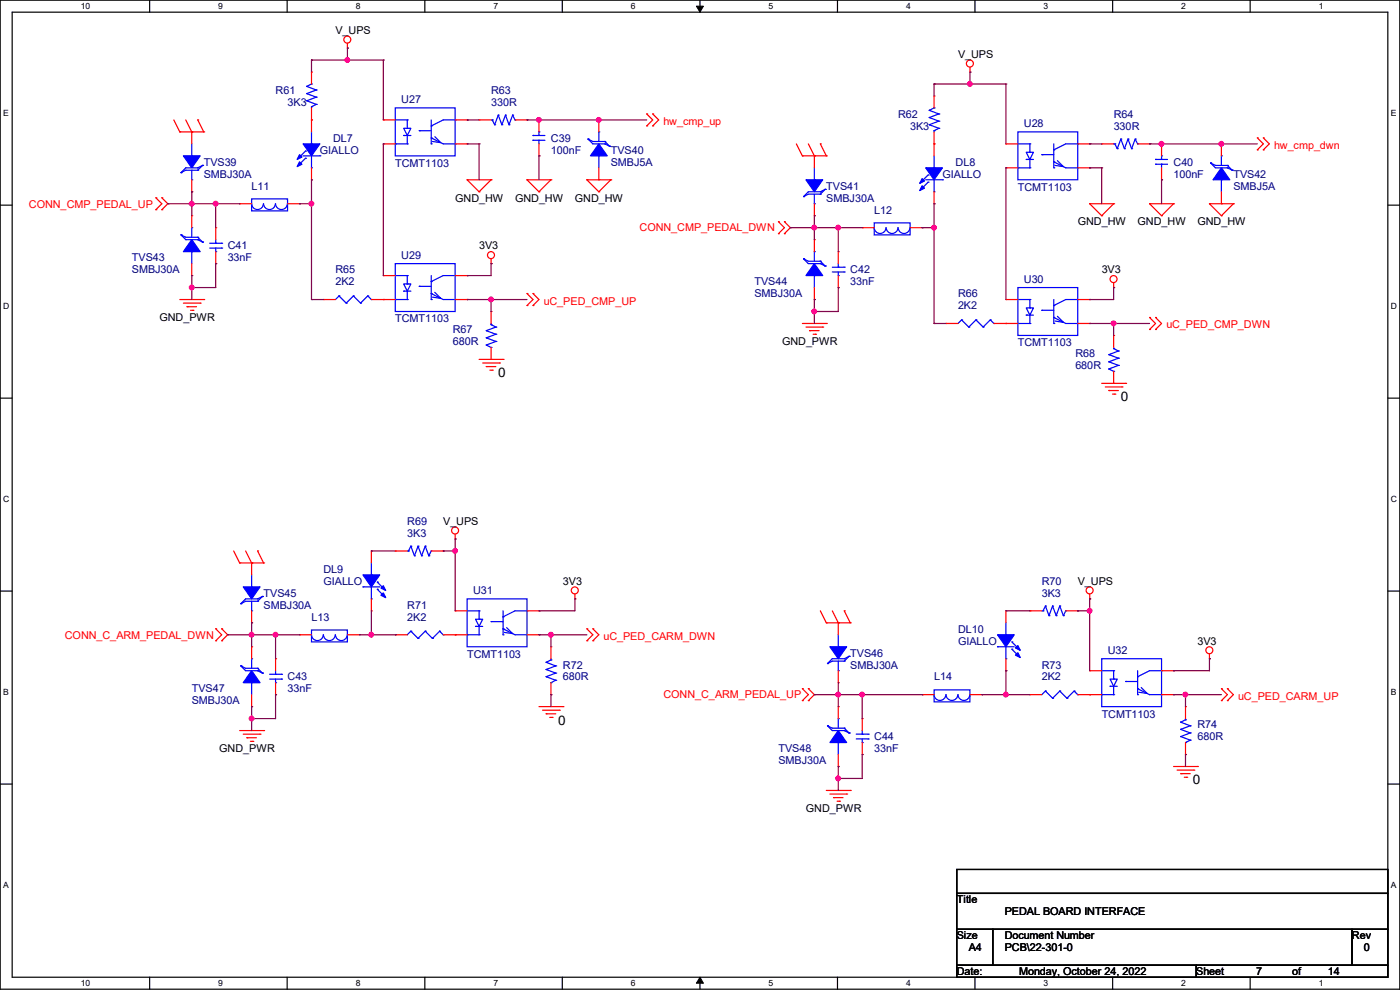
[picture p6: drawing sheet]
<svg xmlns="http://www.w3.org/2000/svg" width="297mm" height="210mm" viewBox="0 0 297 210" stroke-linecap="round" stroke-linejoin="round" font-family="sans-serif">
<path d="M0 0h297v209.8h-297zM2.6 2.6h291.8v204.7h-291.8z" fill="none" stroke="#000" stroke-width=".25"/>
<g fill="#fff">
<path d="M17.1 .3h2v2h-2z"/>
<path d="M17.1 207.6h2v1.9h-2z"/>
</g>
<path d="M31.7 0v2.6M31.7 207.3v2.5" fill="none" stroke="#000" stroke-width=".25"/>
<g fill="#fff">
<path d="M46.3 .3h1v2h-1z"/>
<path d="M46.3 207.6h1v1.9h-1z"/>
</g>
<path d="M60.9 0v2.6M60.9 207.3v2.5" fill="none" stroke="#000" stroke-width=".25"/>
<g fill="#fff">
<path d="M75.5 .3h1v2h-1z"/>
<path d="M75.5 207.6h1v1.9h-1z"/>
</g>
<path d="M90.1 0v2.6M90.1 207.3v2.5" fill="none" stroke="#000" stroke-width=".25"/>
<g fill="#fff">
<path d="M104.7 .3h1v2h-1z"/>
<path d="M104.7 207.6h1v1.9h-1z"/>
</g>
<path d="M119.3 0v2.6M119.3 207.3v2.5" fill="none" stroke="#000" stroke-width=".25"/>
<g fill="#fff">
<path d="M133.9 .3h.9v2h-.9z"/>
<path d="M133.9 207.6h.9v1.9h-.9z"/>
</g>
<path d="M148.5 0v2.6M148.5 207.3v2.5" fill="none" stroke="#000" stroke-width=".25"/>
<path d="M147.7 1.3h1.5l-.7 1.3zM148.5 207.3l.7 1.3h-1.5z" fill="#000" stroke="#000" stroke-width=".21"/>
<g fill="#fff">
<path d="M163.1 .3h.9v2h-.9z"/>
<path d="M163.1 207.6h.9v1.9h-.9z"/>
</g>
<path d="M177.7 0v2.6M177.7 207.3v2.5" fill="none" stroke="#000" stroke-width=".25"/>
<g fill="#fff">
<path d="M192.2 .3h1v2h-1z"/>
<path d="M192.2 207.6h1v1.9h-1z"/>
</g>
<path d="M206.8 0v2.6M206.8 207.3v2.5" fill="none" stroke="#000" stroke-width=".25"/>
<g fill="#fff">
<path d="M221.4 .3h1v2h-1z"/>
<path d="M221.4 207.6h1v1.9h-1z"/>
</g>
<path d="M236.1 0v2.6M236.1 207.3v2.5" fill="none" stroke="#000" stroke-width=".25"/>
<g fill="#fff">
<path d="M250.6 .3h1v2h-1z"/>
<path d="M250.6 207.6h1v1.9h-1z"/>
</g>
<path d="M265.2 0v2.6M265.2 207.3v2.5" fill="none" stroke="#000" stroke-width=".25"/>
<g fill="#fff">
<path d="M279.8 .3h1v2h-1z"/>
<path d="M279.8 207.6h1v1.9h-1z"/>
<path d="M.7 23h1.2v2h-1.2z"/>
<path d="M295.1 23h1.1v2h-1.1z"/>
<path d="M.7 64h1.2v2h-1.2z"/>
<path d="M295.1 64h1.2v2h-1.2z"/>
</g>
<path d="M0 43.5h2.6M294.4 43.5h2.6" fill="none" stroke="#000" stroke-width=".25"/>
<g fill="#fff">
<path d="M.7 104.9h1.2v2h-1.2z"/>
<path d="M295.1 104.9h1.2v2h-1.2z"/>
</g>
<path d="M0 84.5h2.6M294.4 84.5h2.6" fill="none" stroke="#000" stroke-width=".25"/>
<g fill="#fff">
<path d="M.7 145.8h1.2v2h-1.2z"/>
<path d="M295.1 145.8h1.1v2h-1.1z"/>
</g>
<path d="M0 125.4h2.6M294.4 125.4h2.6" fill="none" stroke="#000" stroke-width=".25"/>
<g fill="#fff">
<path d="M.7 186.8h1.2v2h-1.2z"/>
<path d="M295.1 186.8h1.1v2h-1.1z"/>
</g>
<path d="M0 166.3h2.6M294.4 166.3h2.6M203 184.4h91.4v5.1h-91.4zM203 189.5h91.4v7.6h-91.4zM203 197.1h7.6v7.7h-7.6zM210.6 197.1h76.2v7.7h-76.2zM286.8 197.1h7.6v7.7h-7.6zM203 204.8h50.8v2.5h-50.8zM253.8 204.8h40.6v2.5h-40.6z" fill="none" stroke="#000" stroke-width=".25"/>
<g fill="none" stroke="#f00" stroke-width=".25">
<path d="M66.1 15.3h.1M66.1 15.3v2.5M73.7 10.2h.1M73.7 9.2v1M205.8 15.3h.1M205.8 14.3v1M36.9 25.4l1.2 2.6M38.1 28h.1M38.1 28h5.1M39.4 25.4l1.3 2.6M40.7 28h.1M40.7 28v2.5"/>
<path d="M40.7 38.1v2.6M42 25.4h.1M42 25.4l1.2 2.6M43.2 28h.1M66.1 25.4h.1M66.1 38.1h.1M66.1 22.9v5.1M66.1 35.6v2.5M81.3 25.4h.1M81.3 30.5h.1M81.3 30.5h2.6M81.3 25.4h2.6"/>
<path d="M96.6 30.5h2.5M96.6 25.4h2.5M99.1 38.1h.1M99.1 30.5h.1M99.1 25.4h.1M99.1 38.1h5.1M99.1 38.1l2.5 2.6M101.6 25.4h.1M101.6 25.4h2.6M104.2 38.1h.1M104.2 38.1l-2.6 2.6M109.3 25.4h2.5"/>
<path d="M111.8 38.1h.1M111.8 25.4h.1M111.8 38.1h5.1M111.8 38.1l2.5 2.6M114.3 33.1h.1M114.3 25.4h.1M114.3 25.4v2.6M114.3 30.5v2.6M116.9 38.1h.1M116.9 38.1l-2.6 2.6M124.5 38.1h.1M124.5 38.1h5.1"/>
<path d="M124.5 38.1l2.5 2.6M127 25.4h.1M127 38.1h.1M127 25.4v2.6M127 35.6v2.5M129.6 38.1h.1M129.6 38.1l-2.6 2.6M137.2 24.2h.1M137.2 26.7h.1M137.2 24.2l1.3 1.2-1.3 1.3M138.5 24.2h.1M138.5 26.7h.1"/>
<path d="M138.5 24.2l1.2 1.2-1.2 1.3M169 30.5l1.2 2.6M170.2 33.1h.1M170.2 33.1h5.1M171.5 30.5l1.3 2.6M172.8 33.1h.1M172.8 33.1v2.5M174 30.5h.1M174 30.5l1.3 2.6M175.3 33.1h.1M198.2 30.5h.1M198.2 20.4h.1"/>
<path d="M198.2 20.4v2.5M198.2 28v5.1M213.4 30.5h.1M213.4 35.6h.1M213.4 30.5h2.5M213.4 35.6h2.5M228.6 30.5h2.6M228.6 35.6h2.6M231.2 35.6h.1M231.2 30.5h.1M233.7 30.5h.1M233.7 30.5h2.6"/>
<path d="M241.3 30.5h2.6M243.9 30.5h.1M246.4 38.1h.1M246.4 30.5h.1M246.4 30.5v2.6M246.4 35.6v2.5M259.1 30.5h.1M259.1 30.5v2.6M266.7 29.3h.1M266.7 31.8h.1M266.7 29.3l1.3 1.2-1.3 1.3M268 29.3h.1"/>
<path d="M268 31.8h.1M268 29.3l1.3 1.2-1.3 1.3M33.1 44.5h.1M33.1 42h.1M33.1 42l1.2 1.2-1.2 1.3M34.3 42h.1M34.3 44.5h.1M34.3 42l1.3 1.2-1.3 1.3M40.7 40.7h.1M40.7 45.8h.1M40.7 58.5h.1M40.7 45.8v2.5"/>
<path d="M40.7 55.9v2.6M45.8 48.3h.1M45.8 55.9h.1M45.8 48.3v2.5M45.8 53.4v2.5M50.8 43.2h.1M50.8 43.2h2.6M61 43.2h2.5M63.5 43.2h.1M81.3 58.5h.1M81.3 58.5h2.6M96.6 58.5h2.5"/>
<path d="M99.1 58.5h.1M101.6 40.7h.1M104.2 55.9h.1M104.2 54.9v1M114.3 40.7h.1M127 40.7h.1M165.1 49.6h.1M165.1 47h.1M165.1 47l1.3 1.3-1.3 1.3M166.4 47h.1M166.4 49.6h.1M166.4 47l1.3 1.3-1.3 1.3"/>
<path d="M172.8 50.8h.1M172.8 45.8h.1M172.8 43.2v2.6M172.8 50.8v2.6M177.8 53.4h.1M177.8 53.4v2.5M177.8 58.5v2.5M182.9 48.3h.1M182.9 48.3h2.6M193.1 48.3h2.5M195.6 48.3h.1M198.2 43.2h.1"/>
<path d="M198.2 40.7v2.5M231.2 43.2h.1M231.2 43.2h5.1M231.2 43.2l2.5 2.6M233.7 45.8h.1M236.3 43.2h.1M236.3 43.2l-2.6 2.6M236.3 60v1M243.9 43.2h.1M243.9 43.2h5.1M243.9 43.2l2.5 2.6M246.4 45.8h.1"/>
<path d="M249 43.2h.1M249 43.2l-2.6 2.6M256.6 43.2h.1M256.6 43.2h5.1M256.6 43.2l2.5 2.6M259.1 45.8h.1M259.1 43.2h.1M259.1 40.7v2.5M261.7 43.2h.1M261.7 43.2l-2.6 2.6M38.1 63.5h5.1M38.9 64.3h3.6"/>
<path d="M39.7 65.1h.1M39.7 65.1h2M40.4 65.8h.5M40.9 65.8h.1M42.5 64.3h.1M43.2 63.5h.1M68.6 63.5h.1M68.6 63.5h2.6M78.8 63.5h5.1M81.3 63.5h.1M96.6 63.5h2.5M99.1 63.5h.1"/>
<path d="M101.6 76.2h5.1M102.4 77h3.6M103.2 77.8h.1M103.2 77.8h2M103.9 78.5h.5M104.2 76.2h.1M104.2 66.1h.1M104.2 66.1v2.5M104.2 73.7v2.5M104.4 78.5h.1M106 77h.1M106.7 76.2h.1"/>
<path d="M111.8 62.3h.1M111.8 64.8h.1M111.8 62.3l1.3 1.2-1.3 1.3M113.1 62.3h.1M113.1 64.8h.1M113.1 62.3l1.2 1.2-1.2 1.3M170.2 68.6h5.1M171 69.4h3.5M171.7 70.1h.1M171.7 70.1h2.1M172.5 70.9h.5M172.8 63.5h.1"/>
<path d="M172.8 61v2.5M173 70.9h.1M174.5 69.4h.1M175.3 68.6h.1M177.8 61h.1M200.7 68.6h.1M200.7 68.6h2.5M210.9 68.6h5M213.4 63.5h.1M213.4 68.6h.1M213.4 63.5h2.5M228.6 63.5h2.6"/>
<path d="M228.6 68.6h2.6M231.2 68.6h.1M231.2 63.5h.1M236.3 61h.1M236.3 71.2h.1M236.3 71.2v2.5M236.3 78.8v2.5M243.9 67.4h.1M243.9 69.9h.1M243.9 67.4l1.3 1.2-1.3 1.3M245.2 67.4h.1M245.2 69.9h.1"/>
<path d="M245.2 67.4l1.2 1.2-1.2 1.3M233.7 81.3h5.1M234.5 82.1h3.5M235.2 82.8h.1M235.2 82.8h2.1M236 83.6h.5M236.3 81.3h.1M236.5 83.6h.1M238 82.1h.1M238.8 81.3h.1M49.6 116.9l1.2 2.5M50.8 119.4h.1"/>
<path d="M50.8 119.4h5.1M52.1 116.9l1.3 2.5M53.4 119.4h.1M53.4 119.4v2.6M54.7 116.9h.1M54.7 116.9l1.2 2.5M55.9 119.4h.1M78.8 116.9h.1M78.8 116.9v2.5M83.9 116.9h.1M83.9 116.9h2.5M91.5 116.9h2.5"/>
<path d="M94 116.9h.1M96.6 114.3h.1M96.6 113.3v1M45.8 135.9h.1M45.8 133.4h.1M45.8 133.4l1.2 1.3-1.2 1.2M47 133.4h.1M47 135.9h.1M47 133.4l1.3 1.3-1.3 1.2M53.4 132.1h.1M53.4 137.2h.1M53.4 129.6v2.5"/>
<path d="M53.4 137.2v2.5M58.5 139.7h.1M58.5 139.7v2.6M63.5 134.7h.1M63.5 134.7h2.6M73.7 134.7h2.5M76.2 134.7h.1M78.8 129.6h.1M78.8 127v2.6M83.9 134.7h.1M83.9 134.7h2.5M94 134.7h5.1"/>
<path d="M96.6 129.6h.1M96.6 134.7h.1M96.6 129.6h2.5M111.8 129.6h2.5M111.8 134.7h2.5M114.3 134.7h.1M114.3 129.6h.1M116.9 137.2h.1M116.9 137.2v2.5M122 127h.1M122 126v1M124.5 133.4h.1"/>
<path d="M124.5 135.9h.1M124.5 133.4l1.3 1.3-1.3 1.2M125.8 133.4h.1M125.8 135.9h.1M125.8 133.4l1.2 1.3-1.2 1.2M174 129.6l1.3 2.5M175.3 132.1h.1M175.3 132.1h5.1M176.6 129.6l1.2 2.5M177.8 132.1h.1M177.8 132.1v2.6M179.1 129.6h.1"/>
<path d="M179.1 129.6l1.3 2.5M180.4 132.1h.1M213.4 129.6h.1M213.4 129.6v2.5M213.4 139.7v2.6M218.5 129.6h.1M218.5 129.6h2.5M226.1 129.6h2.5M228.6 129.6h.1M231.2 127h.1M231.2 126v1M256.6 139.7h.1"/>
<path d="M256.6 138.7v1M50.8 155h5.1M51.6 155.7h3.6M52.4 156.5h.1M52.4 156.5h2M53.1 157.3h.5M53.4 149.9h.1M53.4 147.4v2.5M53.6 157.3h.1M55.2 155.7h.1M55.9 155h.1M58.5 147.4h.1"/>
<path d="M58.5 144.8v2.6M114.3 149.9h5.1M115.1 150.7h3.6M115.9 151.4h.1M115.9 151.4h2M116.6 152.2h.5M116.9 147.4h.1M116.9 144.8v2.6M117.1 152.2h.1M118.7 150.7h.1M119.4 149.9h.1M170.2 148.6h.1"/>
<path d="M170.2 146.1h.1M170.2 146.1l1.3 1.3-1.3 1.2M171.5 146.1h.1M171.5 148.6h.1M171.5 146.1l1.3 1.3-1.3 1.2M177.8 144.8h.1M177.8 149.9h.1M177.8 142.3v2.5M177.8 149.9v2.5M182.9 152.4h.1M182.9 152.4v2.6M182.9 157.5v2.6"/>
<path d="M195.6 147.4h.1M195.6 147.4h2.6M205.8 147.4h2.5M208.3 147.4h.1M213.4 142.3h.1M218.5 147.4h.1M218.5 147.4h2.5M228.6 147.4h5.1M231.2 147.4h.1M231.2 142.3h.1M231.2 142.3h2.5M246.4 147.4h2.6"/>
<path d="M246.4 142.3h2.6M249 147.4h.1M249 142.3h.1M251.5 149.9h.1M251.5 149.9v2.5M251.5 157.5v2.6M259.1 146.1h.1M259.1 148.6h.1M259.1 146.1l1.3 1.3-1.3 1.2M260.4 146.1h.1M260.4 148.6h.1M260.4 146.1l1.3 1.3-1.3 1.2"/>
<path d="M175.3 167.7h5.1M176.1 168.4h3.5M176.8 169.2h.1M176.8 169.2h2.1M177.6 170h.5M177.8 162.6h.1M177.8 160.1v2.5M178.1 170h.1M179.6 168.4h.1M180.4 167.7h.1M182.9 160.1h.1M249 162.6h5"/>
<path d="M249.7 163.4h3.6M250.5 164.1h.1M250.5 164.1h2M251.2 164.9h.6M251.5 160.1h.1M251.8 164.9h.1M253.3 163.4h.1M254 162.6h.1"/>
<circle cx="73.7" cy="8.4" r=".74"/>
<circle cx="205.8" cy="13.5" r=".74"/>
<circle cx="104.2" cy="54.1" r=".74"/>
<circle cx="236.2" cy="59.2" r=".74"/>
<circle cx="96.5" cy="112.5" r=".74"/>
<circle cx="121.9" cy="125.2" r=".74"/>
<circle cx="231.2" cy="125.2" r=".74"/>
<circle cx="256.6" cy="137.9" r=".74"/>
</g>
<g fill="none" stroke="#00f" stroke-width=".25">
<path d="M65.1 19.9h.1M65.1 18.3h.1M65.1 19.9l2 .7M65.1 18.3l2 .8M66.1 17.8h.1M66.1 17.8l-1 .5M67.1 19.1h.1M67.1 19.1l-2 .8M38.4 36.6h.1M40.7 38.1h.1M40.7 33.1h.1M40.7 30.5v2.6"/>
<path d="M40.7 36.1v2M42 35.6h.1M42 36.1h.1M42 35.6h-2.6l-1 1M42 36.1h-2.6l-1 .5M43 35.1h.1M43 35.1l-1 1M43 35.1l-1 .5M64.3 33.1h3.6M64.8 32h.1M64.8 33.6h.1M64.8 32l-1.5 1.6"/>
<path d="M64.8 33.6l-1.5 1.5M65.1 21.4h.1M65.1 21.4l2 .7M66.1 30.5h.1M66.1 35.6h.1M66.1 22.6h.1M66.1 22.6v.3M66.1 28v2.5M66.1 33.1v2.5M67.1 22.1h.1M67.1 20.6h.1M67.1 22.1l-1 .5"/>
<path d="M67.1 20.6l-2 .8M67.9 33.1h.1M83.9 22.9h12.7v10.2h-12.7zM83.9 30.5h.1M83.9 30.5h2.5M83.9 25.4h2.5M85.6 27.2h1.6l-.8 1.5zM85.6 28.7h.1M85.6 28.7h1.6M86.4 30.5h.1M86.4 27.2h.1M86.4 25.4h.1"/>
<path d="M86.4 25.4v1.8M86.4 28.7v1.8M88.9 27.7h.1M88.9 27.7h2.6M91.5 30.5h.1M91.5 29.3h.1M91.5 26.7h.1M91.5 29.3l2.5 1.2h2.6M91.5 25.4v5.1M92.2 29l1.3 1.3-1.8-.3M96.6 25.4h.1M96.6 30.5h.1"/>
<path d="M96.6 25.4h-2.6l-2.5 1.3M104.2 25.4h.2M104.4 25.4h.1M104.4 25.4l.5 1.1M104.9 26.5h.1M105.7 24.4h.1M105.7 24.4l-.8 2.1M105.7 24.4l.8 2.1M106.5 26.5h.1M107.2 24.4h.1M107.2 24.4l-.7 2.1M107.2 24.4l.8 2.1"/>
<path d="M108 26.5h.1M108.8 24.4h.1M108.8 24.4l-.8 2.1M108.8 24.4l.5 1M109.3 25.4h.1M113.1 29.8h.1M113.1 28.7h.1M113.1 29.8h2.5M113.1 28.7h2.5M114.3 28h.1M114.3 29.8h.1M114.3 28v.7"/>
<path d="M114.3 29.8v.7M124.8 29.5h.1M124.8 29.5l1 1h2.5M124.8 29.5l1 .5h2.5M127 28h.1M127 33.1h.1M127 28v2M127 33.1v2.5M128.3 30.5h.1M128.3 30h.1M128.3 30l1 1M128.3 30.5l1 .5"/>
<path d="M129.3 31h.1M172.8 38.1h.1M172.8 35.6v2.5M196.4 38.1h3.5M196.9 37.1h.1M196.9 38.7h.1M196.9 37.1l-1.5 1.6M196.9 38.7l-1.5 1.5M197.1 26.5h.1M197.1 24.9h.1M197.1 23.4h.1M197.1 26.5l2.1 .7"/>
<path d="M197.1 24.9l2.1 .8M197.1 23.4l2.1 .8M198.2 35.6h.1M198.2 22.9h.1M198.2 27.7h.1M198.2 27.7v.3M198.2 33.1v2.5M198.2 38.1v2.6M198.2 22.9l-1.1 .5M199.2 27.2h.1M199.2 25.7h.1M199.2 24.2h.1"/>
<path d="M199.2 27.2l-1 .5M199.2 25.7l-2.1 .8M199.2 24.2l-2.1 .7M199.9 38.1h.1M215.9 28h12.7v10.1h-12.7zM215.9 35.6h.1M215.9 30.5h2.6M215.9 35.6h2.6M217.7 32.3h1.5l-.7 1.5zM217.7 33.8h.1M217.7 33.8h1.5M218.5 35.6h.1"/>
<path d="M218.5 32.3h.1M218.5 30.5h.1M218.5 30.5v1.8M218.5 33.8v1.8M221 32.8h.1M221 32.8h2.6M223.6 35.6h.1M223.6 34.3h.1M223.6 31.8h.1M223.6 30.5v5.1M223.6 34.3l2.5 1.3h2.5M224.3 34.1l1.3 1.2-1.8-.2"/>
<path d="M228.6 30.5h.1M228.6 35.6h.1M228.6 30.5h-2.5l-2.5 1.3M236.3 30.5h.2M236.5 30.5h.1M236.5 30.5l.5 1M237 31.5h.1M237.8 29.5h.1M237.8 29.5l-.8 2M237.8 29.5l.7 2M238.5 31.5h.1M239.3 29.5h.1"/>
<path d="M239.3 29.5l-.8 2M239.3 29.5l.8 2M240.1 31.5h.1M240.8 29.5h.1M240.8 29.5l-.7 2M240.8 29.5l.5 1M241.3 30.5h.1M245.2 34.8h.1M245.2 33.8h.1M245.2 34.8h2.5M245.2 33.8h2.5M246.4 33.1h.1"/>
<path d="M246.4 34.8h.1M246.4 33.1v.7M246.4 34.8v.8M256.8 34.6h.1M256.8 34.6l1.1 1h2.5M256.8 34.6l1.1 .5h2.5M259.1 33.1h.1M259.1 38.1h.1M259.1 33.1v2M259.1 38.1v2.6M260.4 35.6h.1M260.4 35.1h.1"/>
<path d="M260.4 35.1l1 1M260.4 35.6l1 .5M261.4 36.1h.1M38.4 49.8h.1M38.4 49.8l1 1h2.6M38.4 49.8l1 .5h2.6M40.7 48.3h.1M40.7 53.4h.1M40.7 48.3v2M40.7 53.4v2.5M42 50.8h.1M42 50.3h.1"/>
<path d="M42 50.3l1 1.1M42 50.8l1 .6M43 51.4h.1M44.5 51.6h2.5M44.5 52.6h2.5M45.8 53.4h.1M45.8 51.6h.1M45.8 50.8v.8M45.8 52.6v.8M47 51.6h.1M47 52.6h.1M53.4 42.2h7.6v2.5h-7.6z"/>
<path d="M53.4 43.2a1.25 1.25 0 0 0 1.2 1.3 1.25 1.25 0 0 0 1.3-1.3 1.27 1.27 0 0 0 1.2 1.3 1.27 1.27 0 0 0 1.3-1.3M58.5 43.2a1.25 1.25 0 0 0 1.2 1.3 1.25 1.25 0 0 0 1.3-1.3M83.9 55.9h12.7v10.2h-12.7zM83.9 58.5h2.5M86.4 58.5h.1M86.4 58.5v1.7M91.5 59.7h.1M91.5 58.5v5M96.6 58.5h.1M96.6 58.5h-2.6l-2.5 1.2M170.5 54.9h.1M170.5 41.7h.1"/>
<path d="M170.5 54.9l1 1h2.5M170.5 54.9l1 .5h2.5M172.8 53.4h.1M172.8 58.5h.1M172.8 43.2h.1M172.8 41.2v2M172.8 53.4v2M172.8 58.5v2.5M174 55.9h.1M174 55.4h.1M174 40.7h.1M174 41.2h.1"/>
<path d="M174 55.4l1 1M174 55.9l1 .5M174 40.7h-2.5l-1 1M174 41.2h-2.5l-1 .5M175 56.4h.1M175 40.2h.1M175 40.2l-1 1M175 40.2l-1 .5M176.6 56.7h2.5M176.6 57.7h2.5M177.8 58.5h.1M177.8 56.7h.1"/>
<path d="M177.8 55.9v.8M177.8 57.7v.8M179.1 56.7h.1M179.1 57.7h.1M185.5 47.3h7.6v2.5h-7.6zM185.5 48.3a1.25 1.25 0 0 0 1.2 1.2 1.25 1.25 0 0 0 1.3-1.2M188 48.3a1.25 1.25 0 0 0 1.3 1.2 1.25 1.25 0 0 0 1.2-1.2M190.5 48.3a1.25 1.25 0 0 0 1.3 1.2 1.25 1.25 0 0 0 1.2-1.2M198.2 40.7h.1M71.9 62.8h.1M71.9 62.8l-.7 .7M71.9 62.8l1.5 1.5"/>
<path d="M73.4 64.3h.1M75 62.8h.1M75 62.8l-1.6 1.5M75 62.8l1.5 1.5M76.5 64.3h.1M78 62.8h.1M78 62.8l-1.5 1.5M78 62.8l.8 .7M78.8 63.5h.1M83.9 63.5h.1M83.9 63.5h2.5M85.6 60.2h1.6l-.8 1.6z"/>
<path d="M85.6 61.8h.1M85.6 61.8h1.6M86.4 63.5h.1M86.4 60.2h.1M86.4 61.8v1.7M88.9 60.7h.1M88.9 60.7h2.6M91.5 63.5h.1M91.5 62.3h.1M91.5 62.3l2.5 1.2h2.6M92.2 62l1.3 1.3-1.8-.3M96.6 63.5h.1"/>
<path d="M103.2 70.1h.1M103.2 71.7h.1M103.2 73.2h.1M103.2 70.1l2 .8M103.2 71.7l2 .7M103.2 73.2l1 .5M104.2 73.7h.1M104.2 68.9h.1M104.2 68.9l1 .5M104.2 68.6v.3M105.2 69.4h.1M105.2 70.9h.1"/>
<path d="M105.2 72.4h.1M105.2 69.4l-2 .7M105.2 70.9l-2 .8M105.2 72.4l-2 .8M204 67.9h.1M204 67.9l-.8 .7M204 67.9l1.5 1.5M205.5 69.4h.1M207.1 67.9h.1M207.1 67.9l-1.6 1.5M207.1 67.9l1.5 1.5M208.6 69.4h.1"/>
<path d="M210.1 67.9h.1M210.1 67.9l-1.5 1.5M210.1 67.9l.8 .7M210.9 68.6h.1M215.9 61h12.7v10.2h-12.7zM215.9 68.6h.1M215.9 63.5h2.6M215.9 68.6h2.6M217.7 65.3h1.5l-.7 1.5zM217.7 66.8h.1M217.7 66.8h1.5M218.5 68.6h.1"/>
<path d="M218.5 65.3h.1M218.5 63.5h.1M218.5 63.5v1.8M218.5 66.8v1.8M221 65.8h.1M221 65.8h2.6M223.6 68.6h.1M223.6 67.4h.1M223.6 64.8h.1M223.6 63.5v5.1M223.6 67.4l2.5 1.2h2.5M224.3 67.1l1.3 1.3-1.8-.3"/>
<path d="M228.6 63.5h.1M228.6 68.6h.1M228.6 63.5h-2.5l-2.5 1.3M235.2 75.2h.1M235.2 76.8h.1M235.2 78.3h.1M235.2 75.2l2.1 .8M235.2 76.8l2.1 .7M235.2 78.3l1.1 .5M236.3 78.8h.1M236.3 74h.1M236.3 74l1 .5"/>
<path d="M236.3 73.7v.3M237.3 74.5h.1M237.3 76h.1M237.3 77.5h.1M237.3 74.5l-2.1 .7M237.3 76l-2.1 .8M237.3 77.5l-2.1 .8M78.8 119.4v2.6M86.4 116.9h.3M86.7 116.9h.1M87.2 115.9h.1M87.2 115.9l-.5 1"/>
<path d="M87.2 115.9l.7 2M87.9 117.9h.1M88.7 115.9h.1M88.7 115.9l-.8 2M88.7 115.9l.8 2M89.5 117.9h.1M90.2 115.9h.1M90.2 115.9l-.7 2M90.2 115.9l.8 2M91 117.9h.1M91.5 116.9h.1M91.5 116.9l-.5 1"/>
<path d="M51.1 128.1h.1M53.4 129.6h.1M53.4 124.5h.1M53.4 139.7h.1M53.4 122v2.5M53.4 127.6v2M53.4 139.7v2.1M54.7 127h.1M54.7 127.6h.1M54.7 127h-2.6l-1 1.1M54.7 127.6h-2.6l-1 .5M55.7 126.5h.1"/>
<path d="M55.7 126.5l-1 1.1M55.7 126.5l-1 .5M66.1 133.6h7.6v2.6h-7.6zM66.1 134.7a1.25 1.25 0 0 0 1.2 1.2 1.25 1.25 0 0 0 1.3-1.2M68.6 134.7a1.25 1.25 0 0 0 1.3 1.2 1.25 1.25 0 0 0 1.2-1.2M71.2 134.7a1.25 1.25 0 0 0 1.2 1.2 1.25 1.25 0 0 0 1.3-1.2M77 124.5h.1M77 124.5h3.6M78.8 122h.1M78.8 127h.1M78.8 124.5v2.5M80.1 123.5h.1"/>
<path d="M80.1 125h.1M80.1 123.5l1.5 1.5M80.1 125l1.5 1.5M87.2 133.9h.1M87.2 133.9l-.8 .8M87.2 133.9l1.5 1.5M88.7 135.4h.1M90.2 133.9h.1M90.2 133.9l-1.5 1.5M90.2 133.9l1.5 1.5M91.7 135.4h.1M93.3 133.9h.1"/>
<path d="M93.3 133.9l-1.6 1.5M93.3 133.9l.7 .8M94 134.7h.1M99.1 127h12.7v10.2h-12.7zM99.1 134.7h.1M99.1 134.7h2.5M99.1 129.6h2.5M100.9 131.4h1.5l-.8 1.5zM100.9 132.9h.1M100.9 132.9h1.5M101.6 134.7h.1M101.6 131.4h.1"/>
<path d="M101.6 129.6h.1M101.6 129.6v1.8M101.6 132.9v1.8M104.2 131.9h.1M104.2 131.9h2.5M106.7 134.7h.1M106.7 133.4h.1M106.7 130.9h.1M106.7 129.6v5.1M106.7 133.4l2.6 1.3h2.5M107.5 133.1l1.3 1.3-1.8-.2M111.8 129.6h.1"/>
<path d="M111.8 134.7h.1M111.8 129.6h-2.5l-2.6 1.3M116.9 140h.1M116.9 140l-1 .5M116.9 139.7v.3M177.8 137.2h.1M177.8 134.7v2.5M179.1 139.7h.1M179.1 139.7h-2.5l-1 1.1M180.1 139.2h.1M180.1 139.2l-1 1.1M180.1 139.2l-1 .5"/>
<path d="M211.6 137.2h.1M211.6 137.2h3.6M213.4 134.7h.1M213.4 139.7h.1M213.4 132.1v2.6M213.4 137.2v2.5M214.7 136.2h.1M214.7 137.7h.1M214.7 136.2l1.5 1.5M214.7 137.7l1.5 1.5M221 129.6h.3M221.3 129.6h.1"/>
<path d="M221.8 128.6h.1M221.8 128.6l-.5 1M221.8 128.6l.7 2M222.5 130.6h.1M223.3 128.6h.1M223.3 128.6l-.8 2M223.3 128.6l.8 2M224.1 130.6h.1M224.8 128.6h.1M224.8 128.6l-.7 2M224.8 128.6l.8 2M225.6 130.6h.1"/>
<path d="M226.1 129.6h.1M226.1 129.6l-.5 1M233.7 139.7h12.7v10.2h-12.7zM51.1 141.3h.1M51.1 141.3l1 1h2.6M51.1 141.3l1 .5h2.6M53.4 144.8h.1M53.4 144.8v2.6M54.7 142.3h.1M54.7 141.8h.1M54.7 141.8l1 1M54.7 142.3l1 .5"/>
<path d="M55.7 142.8h.1M57.2 143h2.5M57.2 144.1h2.5M58.5 144.8h.1M58.5 143h.1M58.5 142.3v.7M58.5 144.1v.7M59.7 143h.1M59.7 144.1h.1M115.9 140.5h.1M115.9 142h.1M115.9 143.6h.1"/>
<path d="M115.9 140.5l2 .8M115.9 142l2 .8M115.9 143.6l2 .7M116.9 144.8h.1M117.9 141.3h.1M117.9 142.8h.1M117.9 144.3h.1M117.9 141.3l-2 .7M117.9 142.8l-2 .8M117.9 144.3l-1 .5M175.6 140.8h.1M175.6 154h.1"/>
<path d="M175.6 154l1 1h2.5M175.6 154l1 .5h2.5M177.8 142.3h.1M177.8 152.4h.1M177.8 157.5h.1M177.8 140.3v2M177.8 152.4v2.1M177.8 157.5v2.6M179.1 140.3h.1M179.1 155h.1M179.1 154.5h.1M179.1 140.3h-2.5l-1 .5"/>
<path d="M179.1 154.5l1 1M179.1 155l1 .5M180.1 155.5h.1M181.7 155.7h2.5M181.7 156.8h2.5M182.9 157.5h.1M182.9 155.7h.1M182.9 155v.7M182.9 156.8v.7M184.2 155.7h.1M184.2 156.8h.1M198.2 146.3h7.6v2.6h-7.6z"/>
<path d="M198.2 147.4a1.25 1.25 0 0 0 1.2 1.2 1.25 1.25 0 0 0 1.3-1.2M200.7 147.4a1.25 1.25 0 0 0 1.3 1.2 1.25 1.25 0 0 0 1.2-1.2M203.2 147.4a1.25 1.25 0 0 0 1.3 1.2 1.25 1.25 0 0 0 1.2-1.2M221.8 146.6h.1M221.8 146.6l-.8 .8M221.8 146.6l1.5 1.5M223.3 148.1h.1M224.8 146.6h.1M224.8 146.6l-1.5 1.5M224.8 146.6l1.6 1.5M226.4 148.1h.1M227.9 146.6h.1"/>
<path d="M227.9 146.6l-1.5 1.5M227.9 146.6l.7 .8M228.6 147.4h.1M233.7 147.4h.1M233.7 142.3h2.6M233.7 147.4h2.6M235.5 144.1h1.5l-.7 1.5zM235.5 145.6h.1M235.5 145.6h1.5M236.3 147.4h.1M236.3 144.1h.1M236.3 142.3h.1"/>
<path d="M236.3 142.3v1.8M236.3 145.6v1.8M238.8 144.6h.1M238.8 144.6h2.5M241.3 147.4h.1M241.3 146.1h.1M241.3 143.6h.1M241.3 142.3v5.1M241.3 146.1l2.6 1.3h2.5M242.1 145.8l1.3 1.3-1.8-.2M246.4 142.3h.1M246.4 147.4h.1"/>
<path d="M246.4 142.3h-2.5l-2.6 1.3M250.5 153.2h.1M250.5 154.7h.1M250.5 156.3h.1M250.5 153.2l2 .8M250.5 154.7l2 .8M250.5 156.3l2 .7M251.5 157.5h.1M251.5 152.7h.1M251.5 152.7l-1 .5M251.5 152.4v.3M252.5 154h.1"/>
<path d="M252.5 155.5h.1M252.5 157h.1M252.5 154l-2 .7M252.5 155.5l-2 .8M252.5 157l-1 .5"/>
</g>
<g fill="#00f" stroke="#00f" stroke-width=".25">
<path d="M172.8 55.9l1.7 2.6h-3.5z" fill-rule="evenodd"/>
<path d="M51.6 124.5h3.6l-1.8 2.5z" fill-rule="evenodd"/>
<path d="M211.6 134.7h3.6l-1.8 2.5z" fill-rule="evenodd"/>
<path d="M215.9 138.5l.6 1-1.1-.5z" fill-rule="evenodd"/>
<path d="M215.9 136.9l.6 1.1-1.1-.5z" fill-rule="evenodd"/>
<path d="M64.3 30.5h3.6l-1.8 2.6z" fill-rule="evenodd"/>
<path d="M63.5 34.3l.6 .5-1.1 .5z" fill-rule="evenodd"/>
<path d="M63.5 32.8l.6 .5-1.1 .5z" fill-rule="evenodd"/>
<path d="M176.1 137.2h3.5l-1.8 2.5z" fill-rule="evenodd"/>
<path d="M53.4 142.3l1.8 2.5h-3.6z" fill-rule="evenodd"/>
<path d="M196.4 35.6h3.5l-1.7 2.5z" fill-rule="evenodd"/>
<path d="M195.6 39.4l.5 .5-1 .5z" fill-rule="evenodd"/>
<path d="M195.6 37.9l.5 .5-1 .5z" fill-rule="evenodd"/>
<path d="M127 30.5l1.8 2.6h-3.5z" fill-rule="evenodd"/>
<path d="M259.1 35.6l1.8 2.5h-3.6z" fill-rule="evenodd"/>
<path d="M38.9 33.1h3.6l-1.8 2.5z" fill-rule="evenodd"/>
<path d="M177.8 155l1.8 2.5h-3.5z" fill-rule="evenodd"/>
<path d="M40.7 50.8l1.8 2.6h-3.6z" fill-rule="evenodd"/>
<path d="M77 122h3.6l-1.8 2.5z" fill-rule="evenodd"/>
<path d="M81.3 125.8l.5 1-1-.5z" fill-rule="evenodd"/>
<path d="M80.8 124.8l.5-.6 .5 1.1z" fill-rule="evenodd"/>
<path d="M171 38.1h3.5l-1.7 2.6z" fill-rule="evenodd"/>
</g>
<g fill="none" stroke="#800040" stroke-width=".25">
<path d="M66.1 12.7h.1M66.1 12.7h15.2M66.1 12.7v2.6M73.7 10.2h.1M73.7 12.7h.1M73.7 10.2v2.5M81.3 12.7h.1M81.3 12.7v12.7M198.2 17.8h.1M198.2 17.8h15.2M198.2 17.8v2.6M205.8 15.3h.1"/>
<path d="M205.8 17.8h.1M205.8 15.3v2.5M213.4 17.8h.1M213.4 17.8v12.7M66.1 38.1h.1M66.1 38.1v25.4M81.3 30.5h.1M81.3 30.5v28M99.1 25.4h.1M99.1 30.5h.1M99.1 25.4h2.5M99.1 30.5h2.5"/>
<path d="M101.6 30.5h.1M101.6 30.5v7.6M111.8 25.4h.1M111.8 25.4h25.4M114.3 25.4h.1M114.3 33.1h.1M114.3 33.1v5M127 25.4h.1M213.4 35.6h.1M213.4 35.6v27.9M231.2 30.5h.1M231.2 35.6h.1"/>
<path d="M231.2 30.5h2.5M231.2 35.6h2.5M233.7 35.6h.1M233.7 35.6v7.6M243.9 30.5h.1M243.9 30.5h22.8M246.4 30.5h.1M246.4 38.1h.1M246.4 38.1v5.1M259.1 30.5h.1M35.6 43.2h.1M35.6 43.2h15.2"/>
<path d="M40.7 40.7h.1M40.7 43.2h.1M40.7 58.5h.1M40.7 40.7v5.1M40.7 58.5v5M45.8 43.2h.1M45.8 55.9h.1M45.8 43.2v5.1M45.8 55.9v5.1h-5.1M63.5 43.2h.1M63.5 43.2h2.6M66.1 43.2h.1"/>
<path d="M99.1 58.5h.1M104.2 55.9h.1M104.2 55.9v2.6h-5.1M167.7 48.3h.1M167.7 48.3h15.2M172.8 45.8h.1M172.8 48.3h.1M172.8 45.8v5M177.8 48.3h.1M177.8 48.3v5.1M195.6 48.3h.1M195.6 48.3h2.6"/>
<path d="M198.2 43.2h.1M198.2 48.3h.1M198.2 43.2v25.4M40.7 61h.1M66.1 63.5h.1M66.1 63.5h2.5M99.1 63.5h.1M99.1 63.5h12.7M104.2 63.5h.1M104.2 63.5v2.6M172.8 63.5h.1M172.8 66.1h.1"/>
<path d="M172.8 63.5v5.1M177.8 61h.1M177.8 61v5.1h-5M198.2 68.6h.1M198.2 68.6h2.5M231.2 63.5h.1M231.2 68.6h.1M231.2 68.6h12.7M236.3 61h.1M236.3 68.6h.1M236.3 61v2.5h-5.1M236.3 68.6v2.6"/>
<path d="M78.8 116.9h.1M78.8 116.9h5.1M94 116.9h.1M94 116.9h2.6M96.6 114.3h.1M96.6 116.9h.1M96.6 114.3v15.3M48.3 134.7h.1M48.3 134.7h15.2M53.4 132.1h.1M53.4 134.7h.1M53.4 132.1v5.1"/>
<path d="M58.5 134.7h.1M58.5 134.7v5M76.2 134.7h7.7M78.8 134.7h.1M78.8 129.6v5.1M83.9 134.7h.1M114.3 129.6h.1M114.3 134.7h.1M114.3 134.7h10.2M116.9 134.7h.1M116.9 134.7v2.5M122 127h.1"/>
<path d="M122 127v2.6h-7.7M213.4 129.6h.1M213.4 129.6h5.1M228.6 129.6h.1M228.6 129.6h2.6M231.2 127h.1M231.2 129.6h.1M231.2 127v15.3M256.6 139.7h.1M256.6 139.7v2.6h-7.6M53.4 149.9h.1M53.4 152.4h.1"/>
<path d="M53.4 149.9v5.1M58.5 147.4h.1M58.5 147.4v5h-5.1M116.9 147.4h.1M116.9 147.4v2.5M172.8 147.4h.1M172.8 147.4h22.8M177.8 147.4h.1M177.8 144.8v5.1M182.9 147.4h.1M182.9 147.4v5M195.6 147.4h.1"/>
<path d="M208.3 147.4h.1M208.3 147.4h10.2M213.4 142.3h.1M213.4 147.4h.1M213.4 142.3v5.1M249 142.3h.1M249 147.4h.1M249 147.4h10.1M251.5 147.4h.1M251.5 147.4v2.5M177.8 162.6h.1M177.8 165.1h.1"/>
<path d="M177.8 162.6v5.1M182.9 160.1h.1M182.9 160.1v5h-5.1M251.5 160.1h.1M251.5 160.1v2.5"/>
</g>
<g fill="#f0f" stroke="#f0f" stroke-width=".25">
<circle cx="73.7" cy="12.7" r=".49"/>
<circle cx="114.3" cy="25.4" r=".49"/>
<circle cx="127" cy="25.4" r=".49"/>
<circle cx="40.7" cy="43.2" r=".49"/>
<circle cx="45.7" cy="43.2" r=".49"/>
<circle cx="66.1" cy="43.2" r=".49"/>
<circle cx="40.7" cy="61" r=".49"/>
<circle cx="104.2" cy="63.5" r=".49"/>
<circle cx="205.8" cy="17.8" r=".49"/>
<circle cx="246.4" cy="30.5" r=".49"/>
<circle cx="259.1" cy="30.5" r=".49"/>
<circle cx="172.7" cy="48.3" r=".49"/>
<circle cx="177.8" cy="48.3" r=".49"/>
<circle cx="198.1" cy="48.3" r=".49"/>
<circle cx="172.7" cy="66.1" r=".49"/>
<circle cx="236.2" cy="68.6" r=".49"/>
<circle cx="96.5" cy="116.9" r=".49"/>
<circle cx="53.4" cy="134.6" r=".49"/>
<circle cx="58.4" cy="134.6" r=".49"/>
<circle cx="78.8" cy="134.6" r=".49"/>
<circle cx="116.9" cy="134.6" r=".49"/>
<circle cx="53.4" cy="152.4" r=".49"/>
<circle cx="231.2" cy="129.6" r=".49"/>
<circle cx="213.4" cy="147.3" r=".49"/>
<circle cx="177.8" cy="147.3" r=".49"/>
<circle cx="182.9" cy="147.3" r=".49"/>
<circle cx="251.5" cy="147.3" r=".49"/>
<circle cx="177.8" cy="165.1" r=".49"/>
</g>
<g font-size="2.8">
<text x="105.7" y="80.1">0</text>
<text x="237.8" y="85.1">0</text>
<text x="118.4" y="153.7">0</text>
<text x="253" y="166.4">0</text>
</g>
<g font-size="2.3">
<text x="71.2" y="7.2">V_UPS</text>
<text x="203.2" y="12.3">V_UPS</text>
<text x="96.6" y="42.8">GND_HW</text>
<text x="109.3" y="42.8">GND_HW</text>
<text x="122" y="42.8">GND_HW</text>
<text x="228.6" y="47.8">GND_HW</text>
<text x="241.3" y="47.8">GND_HW</text>
<text x="254" y="47.8">GND_HW</text>
<text x="101.6" y="52.9">3V3</text>
<text x="233.7" y="58">3V3</text>
<text x="33.8" y="68.2">GND_PWR</text>
<text x="165.9" y="73.2">GND_PWR</text>
<text x="94" y="111.3">V_UPS</text>
<text x="119.4" y="124">3V3</text>
<text x="228.6" y="124">V_UPS</text>
<text x="254" y="136.7">3V3</text>
<text x="46.5" y="159.6">GND_PWR</text>
<text x="171" y="172.3">GND_PWR</text>
<text x="203" y="191.6">Title</text>
<text x="213.2" y="194.1">PEDAL BOARD INTERFACE</text>
<text x="203" y="199.2">Size</text>
<text x="205.5" y="201.8">A4</text>
<text x="213.1" y="199.2">Document Number</text>
<text x="213.2" y="201.8">PCB\22-301-0</text>
<text x="286.8" y="199.2">Rev</text>
<text x="289.4" y="201.8">0</text>
<text x="203" y="206.8">Date:</text>
<text x="216.2" y="206.8">Monday, October 24, 2022</text>
<text x="253.8" y="206.8">Sheet</text>
<text x="266.5" y="206.8">7</text>
<text x="274.1" y="206.8">of</text>
<text x="281.7" y="206.8">14</text>
</g>
<g font-size="2.3" fill="#000080">
<text x="58.5" y="19.9">R61</text>
<text x="61" y="22.4">3K3</text>
<text x="85.1" y="21.9">U27</text>
<text x="104.2" y="19.9">R63</text>
<text x="104.2" y="22.4">330R</text>
<text x="190.5" y="25">R62</text>
<text x="193.1" y="27.5">3K3</text>
<text x="217.2" y="27">U28</text>
<text x="236.3" y="25">R64</text>
<text x="236.3" y="27.5">330R</text>
<text x="43.2" y="35.1">TVS39</text>
<text x="67.9" y="32.6">GIALLO</text>
<text x="70.7" y="30.1">DL7</text>
<text x="83.9" y="35.4">TCMT1103</text>
<text x="116.9" y="30.1">C39</text>
<text x="116.9" y="32.6">100nF</text>
<text x="129.6" y="32.6">TVS40</text>
<text x="129.6" y="35.1">SMBJ5A</text>
<text x="202.7" y="35.1">DL8</text>
<text x="249" y="35.1">C40</text>
<text x="43.2" y="37.7">SMBJ30A</text>
<text x="53.4" y="40.2">L11</text>
<text x="175.3" y="40.2">TVS41</text>
<text x="199.9" y="37.7">GIALLO</text>
<text x="215.9" y="40.5">TCMT1103</text>
<text x="249" y="37.7">100nF</text>
<text x="261.7" y="37.7">TVS42</text>
<text x="261.7" y="40.2">SMBJ5A</text>
<text x="175.3" y="42.8">SMBJ30A</text>
<text x="185.5" y="45.3">L12</text>
<text x="48.3" y="52.9">C41</text>
<text x="28" y="55.5">TVS43</text>
<text x="28" y="58">SMBJ30A</text>
<text x="48.3" y="55.5">33nF</text>
<text x="71.2" y="58">R65</text>
<text x="85.1" y="54.9">U29</text>
<text x="180.4" y="58">C42</text>
<text x="71.2" y="60.5">2K2</text>
<text x="160.1" y="60.5">TVS44</text>
<text x="160.1" y="63.1">SMBJ30A</text>
<text x="180.4" y="60.5">33nF</text>
<text x="203.2" y="63.1">R66</text>
<text x="203.2" y="65.6">2K2</text>
<text x="217.2" y="60">U30</text>
<text x="83.9" y="68.4">TCMT1103</text>
<text x="96.1" y="70.7">R67</text>
<text x="96.1" y="73.2">680R</text>
<text x="215.9" y="73.5">TCMT1103</text>
<text x="228.1" y="75.8">R68</text>
<text x="228.1" y="78.3">680R</text>
<text x="86.4" y="111.3">R69</text>
<text x="86.4" y="113.9">3K3</text>
<text x="68.6" y="121.5">DL9</text>
<text x="68.6" y="124">GIALLO</text>
<text x="221" y="124">R70</text>
<text x="55.9" y="126.6">TVS45</text>
<text x="55.9" y="129.1">SMBJ30A</text>
<text x="66.1" y="131.7">L13</text>
<text x="86.4" y="129.1">R71</text>
<text x="86.4" y="131.7">2K2</text>
<text x="100.4" y="126.1">U31</text>
<text x="221" y="126.6">3K3</text>
<text x="203.2" y="134.2">DL10</text>
<text x="203.2" y="136.7">GIALLO</text>
<text x="99.1" y="139.5">TCMT1103</text>
<text x="119.4" y="141.8">R72</text>
<text x="180.4" y="139.3">TVS46</text>
<text x="180.4" y="141.8">SMBJ30A</text>
<text x="221" y="141.8">R73</text>
<text x="235" y="138.8">U32</text>
<text x="40.7" y="146.9">TVS47</text>
<text x="40.7" y="149.4">SMBJ30A</text>
<text x="61" y="144.4">C43</text>
<text x="61" y="146.9">33nF</text>
<text x="119.4" y="144.4">680R</text>
<text x="198.2" y="144.4">L14</text>
<text x="221" y="144.4">2K2</text>
<text x="233.7" y="152.2">TCMT1103</text>
<text x="254" y="154.5">R74</text>
<text x="165.1" y="159.6">TVS48</text>
<text x="185.5" y="157.1">C44</text>
<text x="185.5" y="159.6">33nF</text>
<text x="254" y="157.1">680R</text>
<text x="165.1" y="162.1">SMBJ30A</text>
</g>
<g font-size="2.3" fill="#f00">
<text x="140.8" y="26.5">hw_cmp_up</text>
<text x="270.3" y="31.6">hw_cmp_dwn</text>
<text x="6.1" y="44">CONN_CMP_PEDAL_UP</text>
<text x="135.7" y="49.1">CONN_CMP_PEDAL_DWN</text>
<text x="115.4" y="64.6">uC_PED_CMP_UP</text>
<text x="247.4" y="69.7">uC_PED_CMP_DWN</text>
<text x="13.8" y="135.5">CONN_C_ARM_PEDAL_DWN</text>
<text x="128.1" y="135.7">uC_PED_CARM_DWN</text>
<text x="140.8" y="148.2">CONN_C_ARM_PEDAL_UP</text>
<text x="262.7" y="148.4">uC_PED_CARM_UP</text>
</g>
<g font-size="1.8">
<text x="17.1" y="1.9">10</text>
<text x="46.3" y="1.9">9</text>
<text x="75.5" y="1.9">8</text>
<text x="104.7" y="1.9">7</text>
<text x="133.9" y="1.9">6</text>
<text x="163.1" y="1.9">5</text>
<text x="192.2" y="1.9">4</text>
<text x="221.4" y="1.9">3</text>
<text x="250.6" y="1.9">2</text>
<text x="279.8" y="1.9">1</text>
<text x=".7" y="24.6">E</text>
<text x="295.1" y="24.6">E</text>
<text x=".7" y="65.6">D</text>
<text x="295.1" y="65.6">D</text>
<text x=".7" y="106.5">C</text>
<text x="295.1" y="106.5">C</text>
<text x=".7" y="147.4">B</text>
<text x="295.1" y="147.4">B</text>
<text x=".7" y="188.4">A</text>
<text x="295.1" y="188.4">A</text>
<text x="17.1" y="209.2">10</text>
<text x="46.3" y="209.2">9</text>
<text x="75.5" y="209.2">8</text>
<text x="104.7" y="209.2">7</text>
<text x="133.9" y="209.2">6</text>
<text x="163.1" y="209.2">5</text>
<text x="192.2" y="209.2">4</text>
<text x="221.4" y="209.2">3</text>
<text x="250.6" y="209.2">2</text>
<text x="279.8" y="209.2">1</text>
</g>
</svg>
